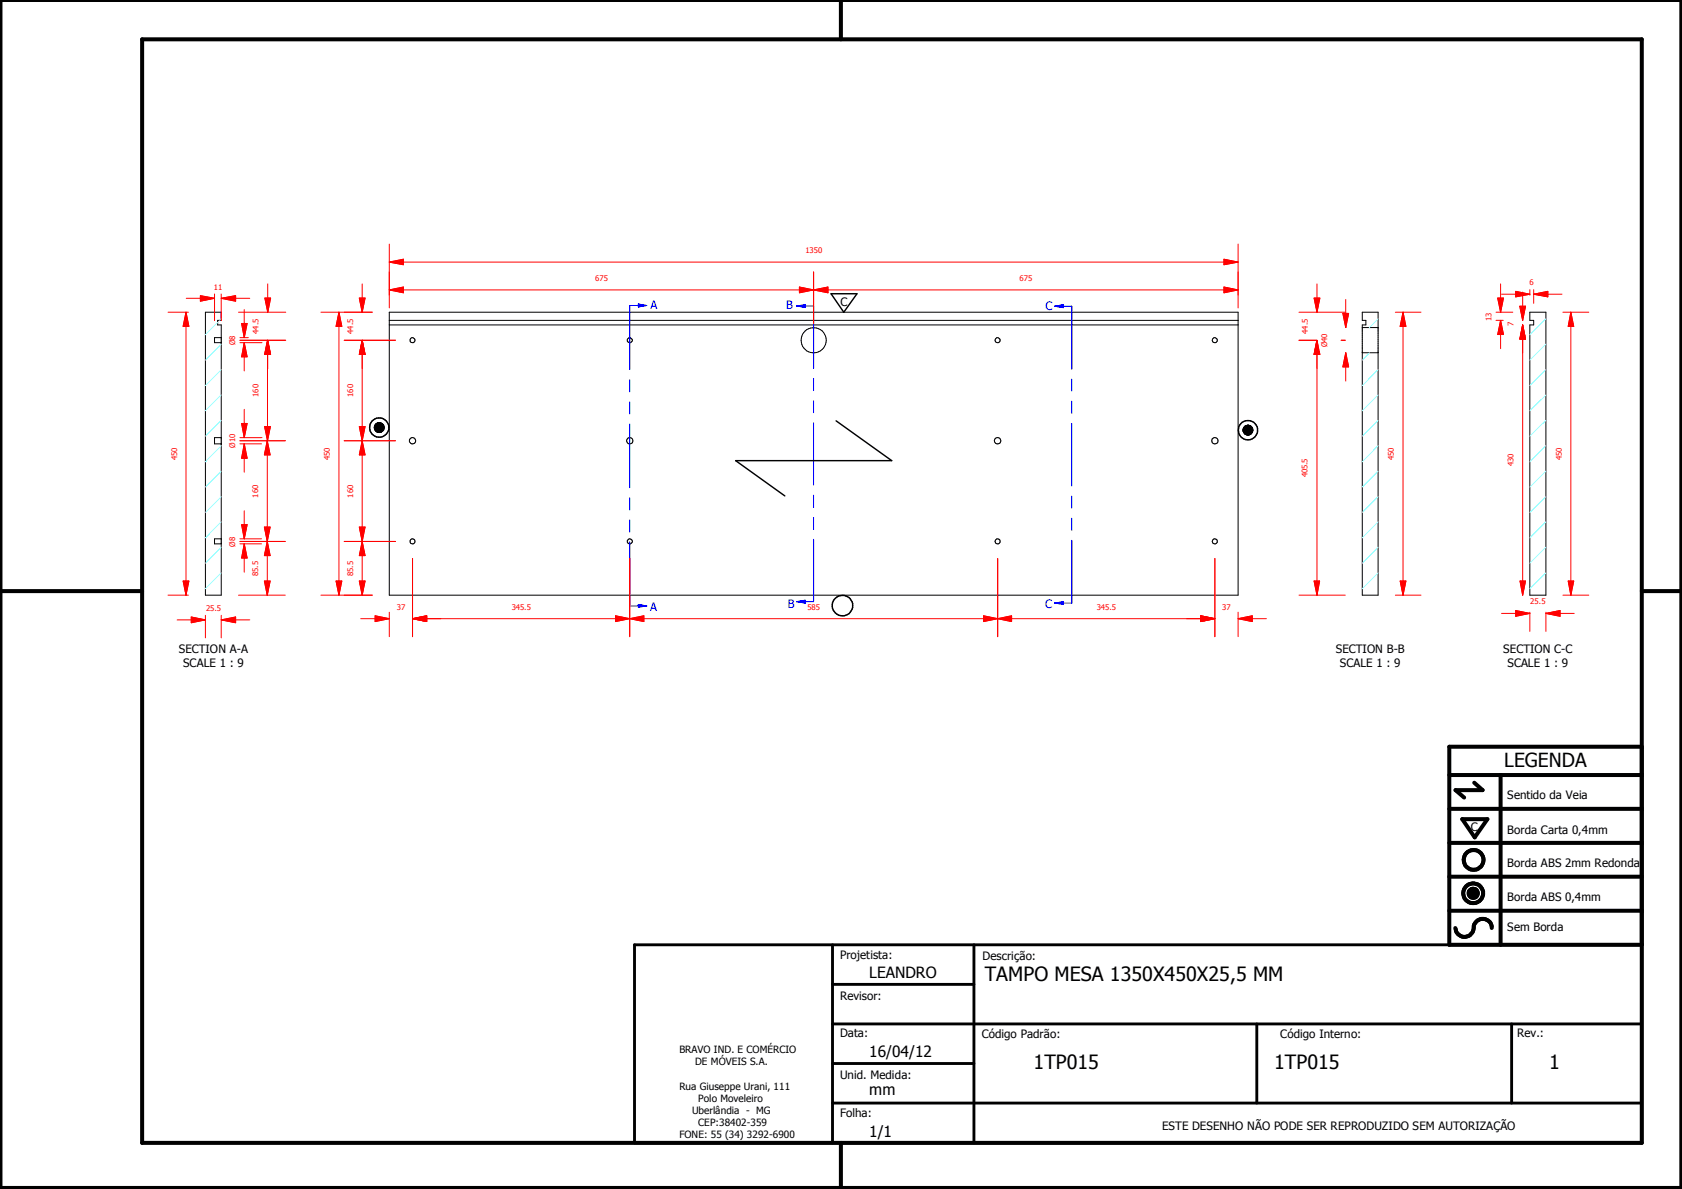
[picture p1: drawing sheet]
<svg xmlns="http://www.w3.org/2000/svg" width="297mm" height="210mm" viewBox="0 0 297 210" stroke-linecap="round" stroke-linejoin="round" font-family="sans-serif">
<g fill="none" stroke="#000" stroke-width=".18">
<path d="M36.3 55.1h2.8v1.5h-.7v.8h.7v47.7h-2.8zM39.1 59.6h-1.2v.9h1.2M68.7 56.6h149.9M68.7 57.4h149.9M68.7 55.1h149.9v50h-149.9zM110.8 59.9l.2-.3a.46 .46 0 0 1 .6 .3 .46 .46 0 0 1-.2 .6 .46 .46 0 0 1-.6-.3zM240.6 55.1h2.8v50h-2.8v-47.7h.6v-.8h-.6zM240.6 57.8h2.8M270.2 55.1h2.8v50h-2.8v-47.7h.6v-.8h-.6zM39.1 78.4h.1M39.1 60.5h.1M39.1 77.3h-1.2v1.1h1.2"/>
<path d="M66.1 75.4l1.7 .1zM66.1 75.5l1.7 .1zM66.1 75.6h1.7zM66.1 75.6l1.7 .1zM66.1 75.3l1.7 .1zM66.2 75.7h1.6zM66.2 75.7l1.5 .1zM66.2 75.2l1.6 .1h-1.7zM66.2 75.2l1.6 .1zM66.2 75.8l1.5 .1zM66.2 75.1l1.6 .1h-1.6zM66.2 75.1l1.6 .1z"/>
<path d="M66.2 75.9h1.5zM66.2 75.9l1.4 .1zM66.2 75.1h1.5h-1.5zM66.2 75.1h1.5zM66.3 76h1.3zM66.3 75l1.4 .1zM66.3 76l1.2 .1zM66.3 74.9l1.3 .1h-1.3zM66.3 74.9l1.3 .1zM66.4 76.1h1.1zM66.4 76.1l1.1 .1zM66.4 74.8l1.2 .1h-1.3z"/>
<path d="M66.4 74.8l1.2 .1zM66.5 76.2h1zM66.5 76.2h.9zM66.5 74.8h1zM66.5 76.2l.8 .1zM66.5 74.8h.9zM66.6 76.3h.7zM66.6 76.3h.6zM66.6 74.7l.8 .1zM66.6 74.7h.7zM66.7 76.3h.5zM66.7 76.3h.4z"/>
<path d="M66.7 74.7h.6zM66.7 74.7h.5zM66.8 76.3h.3zM66.8 74.7h.4zM66.8 74.7h.3zM66.9 76.3h.2zM66.9 74.6l.2 .1zM66.9 74.6h.2zM219.5 75.8h1.7v.1zM219.5 75.8l1.7 .1h-1.7zM219.5 75.9l1.7 .1zM219.5 76h1.7z"/>
<path d="M219.5 76l1.7 .1zM219.5 76.1l1.7 .1zM219.5 75.8h1.7zM219.6 76.2h1.6zM219.6 76.2l1.5 .1zM219.6 75.7l1.6 .1h-1.7zM219.6 75.7l1.6 .1zM219.6 76.3h1.5zM219.6 75.6l1.6 .1h-1.6zM219.6 75.6h1.5l.1 .1zM219.7 76.3h1.4zM219.7 76.3l1.4 .1z"/>
<path d="M219.7 75.5l1.4 .1zM219.7 76.4h1.4zM219.7 76.4l1.3 .1zM219.7 75.4l1.4 .1h-1.4zM219.7 75.4l1.4 .1zM219.7 76.5h1.3zM219.7 76.5l1.2 .1zM219.7 75.4h1.4zM219.8 76.6h1.1zM219.8 75.3l1.2 .1h-1.3zM219.8 75.3l1.2 .1zM219.9 76.6h1z"/>
<path d="M219.9 76.6l.9 .1zM219.9 75.3h1zM220 76.7h.8zM220 76.7h.7zM220 75.2l.9 .1h-1zM220 75.2l.9 .1zM220 75.2h.8zM220 76.7h.6zM220 75.1l.8 .1zM220 75.1h.7zM220.1 76.7h.5zM220.1 76.7l.5 .1z"/>
<path d="M220.1 75.1h.6zM220.1 75.1h.5zM220.2 76.8h.4zM220.2 76.8h.3zM220.2 75.1h.4zM220.3 76.8h.2zM220.3 75.1h.3zM220.3 75.1h.2zM240.6 62.3h2.8M39.1 95.1h-1.2v.9h1.2M110.8 95.4l.2-.2a.46 .46 0 0 1 .6 .2 .46 .46 0 0 1-.2 .6 .46 .46 0 0 1-.6-.3zM259.4 157.6l1.6 .1z"/>
<path d="M259.4 157.7l1.6 .1zM259.4 157.8h1.6zM259.4 157.8l1.5 .1zM259.4 157.9h1.5zM259.4 157.5l1.6 .1zM259.4 157.9l1.5 .1zM259.4 158h1.5zM259.4 158l1.5 .1zM259.4 157.4l1.5 .1h-1.5zM259.4 157.4l1.5 .1zM259.4 157.4h1.5zM259.5 158.1h1.4z"/>
<path d="M259.5 158.1l1.3 .1zM259.5 158.2h1.3zM259.5 157.3l1.4 .1zM259.5 157.2l1.4 .1zM259.5 157.2h1.3zM259.5 158.2l1.2 .1zM259.6 158.3h1.1zM259.6 158.3h1zM259.6 157.1l1.2 .1h-1.3zM259.6 157.1l1.2 .1zM259.7 158.3h.9zM259.7 158.3l.9 .1z"/>
<path d="M259.7 157.1h1zM259.8 158.4h.8zM259.8 158.4l.7 .1zM259.8 157l.8 .1h-.9zM259.8 157l.8 .1zM259.8 157h.8zM259.8 158.5h.7zM259.8 158.5h.6zM259.8 157h.7zM259.9 158.5h.5zM259.9 158.5h.4zM259.9 156.9l.6 .1z"/>
<path d="M259.9 156.9h.5zM260 158.5h.3zM260 156.9h.4zM260 156.9h.3zM260.1 158.5h.2zM260.1 156.9h.2z"/>
<circle cx="72.8" cy="60" r=".45"/>
<circle cx="72.9" cy="77.8" r=".56"/>
<circle cx="111.2" cy="77.8" r=".56"/>
<circle cx="143.7" cy="60.1" r="2.22"/>
<circle cx="176.2" cy="77.8" r=".56"/>
<circle cx="176.2" cy="60.1" r=".44"/>
<circle cx="214.5" cy="60.1" r=".44"/>
<circle cx="214.5" cy="77.8" r=".57"/>
<circle cx="72.8" cy="95.6" r=".45"/>
<circle cx="176.2" cy="95.6" r=".44"/>
<circle cx="214.5" cy="95.6" r=".45"/>
</g>
<g fill="#000">
<path d="M66.1 75.3l1.7 .1zM66.2 75.2l1.6 .1h-1.7zM66.2 75.2l1.6 .1zM66.2 75.1l1.6 .1h-1.6zM66.2 75.1l1.6 .1zM66.2 75.1h1.5h-1.5zM66.2 75.1h1.5zM66.3 75l1.4 .1zM66.3 74.9l1.3 .1h-1.3zM66.3 74.9l1.3 .1zM66.4 74.8l1.2 .1h-1.3zM66.4 74.8l1.2 .1z"/>
<path d="M66.5 74.8h1zM66.5 74.8h.9zM66.6 74.7l.8 .1zM66.6 74.7h.7zM66.7 74.7h.6zM66.7 74.7h.5zM66.8 74.7h.4zM66.8 74.7h.3zM66.9 74.6l.2 .1zM66.9 74.6h.2zM66.8 76.3h.3zM66.9 76.3h.2z"/>
<path d="M66.7 76.3h.4zM66.6 76.3h.6zM66.7 76.3h.5zM66.5 76.2l.8 .1zM66.6 76.3h.7zM66.5 76.2h.9zM66.4 76.1l1.1 .1zM66.5 76.2h1zM66.3 76l1.2 .1zM66.4 76.1h1.1zM66.3 76h1.3zM66.2 75.9l1.4 .1z"/>
<path d="M66.2 75.7l1.5 .1zM66.2 75.8l1.5 .1zM66.2 75.9h1.5zM66.1 75.6h1.7zM66.1 75.6l1.7 .1zM66.2 75.7h1.6zM66.1 75.4l1.7 .1zM66.1 75.5l1.7 .1zM219.5 75.8h1.7zM219.6 75.7l1.6 .1h-1.7zM219.6 75.7l1.6 .1zM219.6 75.6l1.6 .1h-1.6z"/>
<path d="M219.6 75.6h1.5l.1 .1zM219.7 75.5l1.4 .1zM219.7 75.4l1.4 .1h-1.4zM219.7 75.4l1.4 .1zM219.7 75.4h1.4zM219.8 75.3l1.2 .1h-1.3zM219.8 75.3l1.2 .1zM219.9 75.3h1zM220 75.2l.9 .1h-1zM220 75.2l.9 .1zM220 75.2h.8zM220 75.1l.8 .1z"/>
<path d="M220 75.1h.7zM220.1 75.1h.6zM220.1 75.1h.5zM220.2 75.1h.4zM220.3 75.1h.3zM220.3 75.1h.2zM220.2 76.8h.3zM220.3 76.8h.2zM220.1 76.7l.5 .1zM220.2 76.8h.4zM220 76.7h.6zM220.1 76.7h.5z"/>
<path d="M220 76.7h.7zM219.9 76.6l.9 .1zM220 76.7h.8zM219.8 76.6h1.1zM219.9 76.6h1zM219.7 76.5l1.2 .1zM219.7 76.4l1.3 .1zM219.7 76.5h1.3zM219.7 76.3l1.4 .1zM219.7 76.4h1.4zM219.6 76.2l1.5 .1zM219.6 76.3h1.5z"/>
<path d="M219.7 76.3h1.4zM219.5 76l1.7 .1zM219.5 76.1l1.7 .1zM219.6 76.2h1.6zM219.5 75.8h1.7v.1zM219.5 75.8l1.7 .1h-1.7zM219.5 75.9l1.7 .1zM219.5 76h1.7zM259.4 157.5l1.6 .1zM259.4 157.4l1.5 .1h-1.5zM259.4 157.4l1.5 .1zM259.4 157.4h1.5z"/>
<path d="M259.5 157.3l1.4 .1zM259.5 157.2l1.4 .1zM259.5 157.2h1.3zM259.6 157.1l1.2 .1h-1.3zM259.6 157.1l1.2 .1zM259.7 157.1h1zM259.8 157l.8 .1h-.9zM259.8 157l.8 .1zM259.8 157h.8zM259.8 157h.7zM259.9 156.9l.6 .1zM259.9 156.9h.5z"/>
<path d="M260 156.9h.4zM260 156.9h.3zM260.1 156.9h.2zM260 158.5h.3zM260.1 158.5h.2zM259.9 158.5h.4zM259.8 158.5h.6zM259.9 158.5h.5zM259.8 158.4l.7 .1zM259.8 158.5h.7zM259.7 158.3l.9 .1zM259.8 158.4h.8z"/>
<path d="M259.6 158.3h1zM259.7 158.3h.9zM259.5 158.2l1.2 .1zM259.6 158.3h1.1zM259.5 158.2h1.3zM259.5 158.1l1.3 .1zM259.4 158l1.5 .1zM259.5 158.1h1.4zM259.4 157.9l1.5 .1zM259.4 158h1.5zM259.4 157.8l1.5 .1zM259.4 157.9h1.5z"/>
<path d="M259.4 157.6l1.6 .1zM259.4 157.7l1.6 .1zM259.4 157.8h1.6z"/>
</g>
<g fill="none" stroke="#000" stroke-width=".71">
<path d="M.1 0h296.8v209.7h-296.8zM25.1 6.9h264.8v194.9h-264.8zM148.5 0v6.9M.1 104.4h25M289.9 104.4h7M255.9 136.8h34M260.3 138.2l1.5 1.3h-4.8l1.6 1.3M265 136.8v30M289.9 131.8h-34v35h34M255.9 154.8h34M255.9 148.8h34M255.9 142.8h34"/>
<path d="M258.2 144.6h4.5l-2.3 3.2zM255.9 160.8h34M257 163.8a1.64 1.64 0 0 0 1.8 1.6 1.64 1.64 0 0 0 1.5-1.9 1.6 1.6 0 0 1 1.7-1.3 1.6 1.6 0 0 1 1.4 1.6M148.5 201.8v7.9"/>
<circle cx="260.2" cy="157.7" r=".81"/>
<circle cx="260.2" cy="157.7" r="1.76"/>
<circle cx="260.2" cy="151.8" r="1.75"/>
</g>
<path d="M112.1 166.8h177.8v35h-177.8zM147 173.8h25M147 166.8v35M172 166.8v35M147 194.7h142.9M147 180.8h142.9M147 187.7h25M222 180.8v13.9M267 180.8v13.9" fill="none" stroke="#000" stroke-width=".51"/>
<path d="M111.2 53.9v11.3M112.7 53.9h1.5M111.2 67v2.2M111.2 71v2.1M111.2 74.8v11.3M111.2 87.9v2.1M111.2 91.8v2.1M111.2 95.7v11.3" fill="none" stroke="#00f" stroke-width=".18"/>
<path d="M112.7 53.7l1.5 .2-1.5 .3z" fill="#00f"/>
<path d="M111.2 53.9h1.5M112.7 53.7l1.5 .2-1.5 .3zM112.7 107h1.5" fill="none" stroke="#00f" stroke-width=".18"/>
<path d="M112.7 106.7l1.5 .3-1.5 .2z" fill="#00f"/>
<path d="M140.7 54h1.5M143.7 54v11M143.7 66.8v2.2M143.7 70.7v2.2M143.7 74.6v11M143.7 87.4v2.2M143.7 91.4v2.1M143.7 95.2v11M111.2 107h1.5M112.7 106.7l1.5 .3-1.5 .2z" fill="none" stroke="#00f" stroke-width=".18"/>
<path d="M38.4 56.9l-2.1 2.2M39.1 56.3l-.3 .3M39.1 78.7l-2.8 2.8M39.1 74.2l-2.8 2.8M39.1 69.7l-2.8 2.8M39.1 65.2l-2.8 2.9M39.1 60.7l-2.8 2.9M39.1 96.6l-2.8 2.8M39.1 92.1l-2.8 2.9M39.1 87.7l-2.8 2.8M39.1 83.2l-2.8 2.8M39.1 101.1l-2.8 2.8" fill="none" stroke="#80ffff" stroke-width=".18"/>
<path d="M140.7 54l1.5-.2v.5z" fill="#00f"/>
<path d="M140.7 54l1.5-.2v.5zM142.2 54h1.5M140.7 106.2h1.5" fill="none" stroke="#00f" stroke-width=".18"/>
<path d="M140.7 106.2l1.5-.2v.5z" fill="#00f"/>
<path d="M186.3 54.1h1.5M189.3 54.1v11.1M189.3 66.9v2.1M189.3 70.8v2.2M189.3 74.8v11M189.3 87.6v2.1M189.3 91.5v2.1M189.3 95.4v11.1M140.7 106.2l1.5-.2v.5zM142.2 106.2h1.5" fill="none" stroke="#00f" stroke-width=".18"/>
<path d="M243.4 56.3l-1.6 1.5M241.8 62.3l-1.2 1.3M243.4 78.7l-2.8 2.8M243.4 74.2l-2.8 2.8M243.4 69.7l-2.8 2.8M243.4 65.2l-2.8 2.9M243.4 96.6l-2.8 2.8M243.4 92.1l-2.8 2.9M243.4 87.7l-2.8 2.8M243.4 83.2l-2.8 2.8M243.4 101.1l-2.8 2.8" fill="none" stroke="#80ffff" stroke-width=".18"/>
<path d="M186.3 54.1l1.5-.3v.5z" fill="#00f"/>
<path d="M186.3 54.1l1.5-.3v.5zM187.8 54.1h1.5M186.3 106.5h1.5" fill="none" stroke="#00f" stroke-width=".18"/>
<path d="M186.3 106.5l1.5-.3v.5z" fill="#00f"/>
<path d="M186.3 106.5l1.5-.3v.5zM187.8 106.5h1.5" fill="none" stroke="#00f" stroke-width=".18"/>
<path d="M273 56.3l-2.8 2.8M273 78.7l-2.8 2.8M273 74.2l-2.8 2.8M273 69.7l-2.8 2.8M273 65.2l-2.8 2.9M273 60.7l-2.8 2.9M273 96.6l-2.8 2.8M273 92.1l-2.8 2.9M273 87.7l-2.8 2.8M273 83.2l-2.8 2.8M273 101.1l-2.8 2.8" fill="none" stroke="#80ffff" stroke-width=".18"/>
<path d="M68.7 51.2h2.5" fill="none" stroke="#f00" stroke-width=".18"/>
<path d="M68.7 51.2l2.5-.5v1z" fill="#f00"/>
<path d="M68.7 51.2l2.5-.5v1zM141.2 51.2h2.5" fill="none" stroke="#f00" stroke-width=".18"/>
<path d="M141.2 50.7l2.5 .5-2.5 .5z" fill="#f00"/>
<path d="M68.7 48v6.4M71.2 51.2h70M141.2 50.7l2.5 .5-2.5 .5zM143.7 51.2h2.5M143.7 48v9.1" fill="none" stroke="#f00" stroke-width=".18"/>
<path d="M143.7 51.2l2.5-.5v1z" fill="#f00"/>
<path d="M143.7 51.2l2.5-.5v1zM216.2 51.2h2.4" fill="none" stroke="#f00" stroke-width=".18"/>
<path d="M216.2 50.7l2.4 .5-2.4 .5z" fill="#f00"/>
<path d="M68.7 46.3h2.5M143.7 48v9.1M146.2 51.2h70M216.2 50.7l2.4 .5-2.4 .5zM218.6 48v6.4" fill="none" stroke="#f00" stroke-width=".18"/>
<path d="M68.7 46.3l2.5-.5v.9z" fill="#f00"/>
<path d="M68.7 46.3l2.5-.5v.9zM216.2 46.3h2.4" fill="none" stroke="#f00" stroke-width=".18"/>
<path d="M216.2 45.8l2.4 .5-2.4 .4z" fill="#f00"/>
<path d="M68.7 43.1v9M71.2 46.3h145M216.2 45.8l2.4 .5-2.4 .4zM218.6 43.1v9M66.2 109.2h2.5" fill="none" stroke="#f00" stroke-width=".18"/>
<path d="M66.2 108.7l2.5 .5-2.5 .5z" fill="#f00"/>
<path d="M66.2 108.7l2.5 .5-2.5 .5zM72.9 109.2h2.4" fill="none" stroke="#f00" stroke-width=".18"/>
<path d="M72.9 109.2l2.4-.5v1z" fill="#f00"/>
<path d="M72.9 98.6v13.8M63.7 109.2h2.5M68.7 108.1v4.3M72.9 109.2l2.4-.5v1zM72.9 109.2h4.9" fill="none" stroke="#f00" stroke-width=".18"/>
<path d="M72.9 109.2l2.4-.5v1z" fill="#f00"/>
<path d="M72.9 109.2l2.4-.5v1zM108.7 109.2h2.5" fill="none" stroke="#f00" stroke-width=".18"/>
<path d="M108.7 108.7l2.5 .5-2.5 .5z" fill="#f00"/>
<path d="M72.9 98.6v13.8M111.2 98.6v13.8M75.3 109.2h33.4M108.7 108.7l2.5 .5-2.5 .5zM111.2 109.2h2.5" fill="none" stroke="#f00" stroke-width=".18"/>
<path d="M111.2 109.2l2.5-.5v1z" fill="#f00"/>
<path d="M111.2 109.2l2.5-.5v1zM173.7 109.2h2.5" fill="none" stroke="#f00" stroke-width=".18"/>
<path d="M173.7 108.7l2.5 .5-2.5 .5z" fill="#f00"/>
<path d="M111.2 98.6v13.8M176.2 98.6v13.8M113.7 109.2h60M173.7 108.7l2.5 .5-2.5 .5zM176.2 109.2h2.4" fill="none" stroke="#f00" stroke-width=".18"/>
<path d="M176.2 109.2l2.4-.5v1z" fill="#f00"/>
<path d="M176.2 109.2l2.4-.5v1zM212 109.2h2.5" fill="none" stroke="#f00" stroke-width=".18"/>
<path d="M212 108.7l2.5 .5-2.5 .5z" fill="#f00"/>
<path d="M176.2 98.6v13.8M214.5 98.6v13.8M178.6 109.2h35.9M212 108.7l2.5 .5-2.5 .5z" fill="none" stroke="#f00" stroke-width=".18"/>
<path d="M212 108.7l2.5 .5-2.5 .5z" fill="#f00"/>
<path d="M212 108.7l2.5 .5-2.5 .5zM218.6 109.2h2.5" fill="none" stroke="#f00" stroke-width=".18"/>
<path d="M218.6 109.2l2.5-.5v1z" fill="#f00"/>
<path d="M214.5 98.6v13.8M64 102.6v2.5M209.5 109.2h2.5M218.6 109.2l2.5-.5v1zM218.6 108.1v4.3M221.1 109.2h2.5" fill="none" stroke="#f00" stroke-width=".18"/>
<path d="M63.5 102.6h1l-.5 2.5z" fill="#f00"/>
<path d="M64 95.6v2.5M63.5 102.6h1l-.5 2.5z" fill="none" stroke="#f00" stroke-width=".18"/>
<path d="M64 95.6l.5 2.5h-1z" fill="#f00"/>
<path d="M60.8 95.6h9M64 95.6l.5 2.5h-1zM64 93v2.6M64 98.1v4.5M60.8 105.1h4.9" fill="none" stroke="#f00" stroke-width=".18"/>
<path d="M63.5 93h1l-.5 2.6z" fill="#f00"/>
<path d="M64 77.8v2.5M63.5 93h1l-.5 2.6z" fill="none" stroke="#f00" stroke-width=".18"/>
<path d="M64 77.8l.5 2.5h-1z" fill="#f00"/>
<path d="M60.8 77.8h9M64 77.8l.5 2.5h-1zM64 75.3v2.5M60.8 95.6h9M64 80.3v12.7" fill="none" stroke="#f00" stroke-width=".18"/>
<path d="M63.5 75.3h1l-.5 2.5z" fill="#f00"/>
<path d="M63.5 75.3h1l-.5 2.5zM64 60.1v2.5" fill="none" stroke="#f00" stroke-width=".18"/>
<path d="M64 60.1l.5 2.5h-1z" fill="#f00"/>
<path d="M60.8 77.8h9M60.8 60.1h9M64 60.1l.5 2.5h-1zM64 60.1v15.2" fill="none" stroke="#f00" stroke-width=".18"/>
<path d="M64 60.1l.5 2.5h-1z" fill="#f00"/>
<path d="M64 52.6v2.5M64 60.1l.5 2.5h-1z" fill="none" stroke="#f00" stroke-width=".18"/>
<path d="M63.5 52.6h1l-.5 2.5z" fill="#f00"/>
<path d="M59.9 55.1v2.5M60.8 55.1h4.9M63.5 52.6h1l-.5 2.5zM64 50.1v2.5M60.8 60.1h9M64 62.6v2.5" fill="none" stroke="#f00" stroke-width=".18"/>
<path d="M59.9 55.1l.5 2.5h-1.1z" fill="#f00"/>
<path d="M59.9 55.1l.5 2.5h-1.1zM59.9 102.6v2.5" fill="none" stroke="#f00" stroke-width=".18"/>
<path d="M59.3 102.6h1.1l-.5 2.5z" fill="#f00"/>
<path d="M56.7 55.1h9M59.9 57.6v45M43.1 96v2.5M56.7 105.1h9M59.3 102.6h1.1l-.5 2.5z" fill="none" stroke="#f00" stroke-width=".18"/>
<path d="M43.1 96l.5 2.5h-.9z" fill="#f00"/>
<path d="M43.1 96l.5 2.5h-.9zM43.1 92.6v2.5" fill="none" stroke="#f00" stroke-width=".18"/>
<path d="M42.7 92.6h.9l-.5 2.5z" fill="#f00"/>
<path d="M43.1 78.4v2.5M42.4 95.1h3.8M42.4 96h3.8M42.7 92.6h.9l-.5 2.5zM43.1 90.2v2.4M43.1 98.5v2.5" fill="none" stroke="#f00" stroke-width=".18"/>
<path d="M43.1 78.4l.5 2.5h-.9z" fill="#f00"/>
<path d="M43.1 78.4l.5 2.5h-.9zM43.1 74.8v2.5" fill="none" stroke="#f00" stroke-width=".18"/>
<path d="M42.7 74.8h.9l-.5 2.5z" fill="#f00"/>
<path d="M42.4 77.3h3.9M42.4 78.4h3.8M42.7 74.8h.9l-.5 2.5zM43.1 60.5v2.5M43.1 72.3v2.5M43.1 80.9v2.5" fill="none" stroke="#f00" stroke-width=".18"/>
<path d="M43.1 60.5l.5 2.5h-.9z" fill="#f00"/>
<path d="M43.1 57.1v2.5M43.1 60.5l.5 2.5h-.9z" fill="none" stroke="#f00" stroke-width=".18"/>
<path d="M42.7 57.1h.9l-.5 2.5z" fill="#f00"/>
<path d="M32.8 55.1v2.5M42.4 59.6h1.5M42.7 57.1h.9l-.5 2.5zM43.1 54.7v2.4M42.4 60.5h3.9M43.1 63v2.5" fill="none" stroke="#f00" stroke-width=".18"/>
<path d="M32.8 55.1l.6 2.5h-1.1z" fill="#f00"/>
<path d="M32.8 55.1l.6 2.5h-1.1zM32.8 102.6v2.5" fill="none" stroke="#f00" stroke-width=".18"/>
<path d="M32.3 102.6h1.1l-.6 2.5z" fill="#f00"/>
<path d="M29.7 55.1h3.6M32.8 57.6v45M237.7 62.3v2.5M29.7 105.1h3.6M32.3 102.6h1.1l-.6 2.5z" fill="none" stroke="#f00" stroke-width=".18"/>
<path d="M237.7 62.3l.5 2.5h-1.1z" fill="#f00"/>
<path d="M237.7 55.3v2.5M237.7 62.3l.5 2.5h-1.1z" fill="none" stroke="#f00" stroke-width=".18"/>
<path d="M237.1 55.3h1.1l-.5 2.5z" fill="#f00"/>
<path d="M237.1 55.3h1.1l-.5 2.5zM237.7 52.9v2.4M247.8 55.1v2.5M237.7 64.8v2.5" fill="none" stroke="#f00" stroke-width=".18"/>
<path d="M247.8 55.1l.5 2.5h-1z" fill="#f00"/>
<path d="M247.8 55.1l.5 2.5h-1zM247.8 102.6v2.5" fill="none" stroke="#f00" stroke-width=".18"/>
<path d="M247.3 102.6h1l-.5 2.5z" fill="#f00"/>
<path d="M246.4 55.1h4.5M247.8 57.6v45M246.4 105.1h4.5M247.3 102.6h1l-.5 2.5zM277.4 102.6v2.5" fill="none" stroke="#f00" stroke-width=".18"/>
<path d="M276.9 102.6h1l-.5 2.5z" fill="#f00"/>
<path d="M277.4 55.1v2.5M276.9 102.6h1l-.5 2.5z" fill="none" stroke="#f00" stroke-width=".18"/>
<path d="M277.4 55.1l.5 2.5h-1z" fill="#f00"/>
<path d="M265 52.6v2.5M276 55.1h4.6M277.4 55.1l.5 2.5h-1zM277.4 57.6v45M276 105.1h4.6" fill="none" stroke="#f00" stroke-width=".18"/>
<path d="M264.5 52.6h1l-.5 2.5z" fill="#f00"/>
<path d="M264.5 52.6h1l-.5 2.5zM265 56.6v2.5" fill="none" stroke="#f00" stroke-width=".18"/>
<path d="M265 56.6l.5 2.5h-1z" fill="#f00"/>
<path d="M264.2 55.1h3M264.2 56.6h1.3M265 56.6l.5 2.5h-1zM265 50.1v2.5M265 59.1v2.5M267.7 51.9h2.5" fill="none" stroke="#f00" stroke-width=".18"/>
<path d="M267.7 51.4l2.5 .5-2.5 .5z" fill="#f00"/>
<path d="M267.7 51.4l2.5 .5-2.5 .5zM270.8 51.9h2.5" fill="none" stroke="#f00" stroke-width=".18"/>
<path d="M270.8 51.9l2.5-.5v1z" fill="#f00"/>
<path d="M265.2 51.9h2.5M270.2 51.1v1M270.8 51.9l2.5-.5v1zM270.8 51.1v2.5M273.3 51.9h2.5M267.7 108.3h2.5" fill="none" stroke="#f00" stroke-width=".18"/>
<path d="M267.7 107.8l2.5 .5-2.5 .5z" fill="#f00"/>
<path d="M267.7 107.8l2.5 .5-2.5 .5zM273 108.3h2.5" fill="none" stroke="#f00" stroke-width=".18"/>
<path d="M273 108.3l2.5-.5v1z" fill="#f00"/>
<path d="M232.6 52.6v2.5M265.2 108.3h2.5M270.2 108.1v3.4M273 108.3l2.5-.5v1zM273 108.1v3.4M275.5 108.3h2.5" fill="none" stroke="#f00" stroke-width=".18"/>
<path d="M232.1 52.6h1l-.5 2.5z" fill="#f00"/>
<path d="M232.1 52.6h1l-.5 2.5z" fill="none" stroke="#f00" stroke-width=".18"/>
<path d="M232.6 60.1l.5 2.5h-1z" fill="#f00"/>
<path d="M229.4 55.1h8.2M232.6 50.1v2.5M229.4 60.1h3.1M232.5 60.2l-.4 2.4h1l-.1-.5M232.6 60.1l.5 2.5h-1zM232.6 62.1v3M236.9 60.1h.7" fill="none" stroke="#f00" stroke-width=".18"/>
<path d="M232.6 60.1l.4 2.5h-.9z" fill="#f00"/>
<path d="M232.1 62.6h.9M232.6 60.1l.4 2.5h-.9zM232.6 102.6v2.5" fill="none" stroke="#f00" stroke-width=".18"/>
<path d="M232.1 102.6h.9l-.4 2.5z" fill="#f00"/>
<path d="M229.4 60.1h3.1M232.5 60.1l-.4 2.5M232.6 62.1v40.5M233 62.1v.5M236.9 60.1h.7M229.4 105.1h8.2M232.1 102.6h.9l-.4 2.5zM268.9 102.6v2.5" fill="none" stroke="#f00" stroke-width=".18"/>
<path d="M268.4 102.6h1l-.5 2.5z" fill="#f00"/>
<path d="M268.9 57.4v2.5M268.4 102.6h1l-.5 2.5z" fill="none" stroke="#f00" stroke-width=".18"/>
<path d="M268.9 57.4l.5 2.5h-1z" fill="#f00"/>
<path d="M268.9 57.4l.5 2.5h-1zM268.9 57.4v45.2" fill="none" stroke="#f00" stroke-width=".18"/>
<path d="M268.9 57.4l.5 2.5h-1z" fill="#f00"/>
<path d="M268.9 57.4l.5 2.5h-1zM268.9 54.1v2.5" fill="none" stroke="#f00" stroke-width=".18"/>
<path d="M268.4 54.1h1l-.5 2.5z" fill="#f00"/>
<path d="M47.3 52.6v2.5M268.4 54.1h1l-.5 2.5zM268.9 51.6v2.5M268.9 59.9v2.4" fill="none" stroke="#f00" stroke-width=".18"/>
<g fill="none" stroke="#000" stroke-width=".25">
<path d="M146.8 51.9h4.5l-2.3 3.2zM147.7 74.3l9.8 7h-27.6l8.7 6.2"/>
<circle cx="67" cy="75.5" r="1.71"/>
<circle cx="67" cy="75.5" r=".85"/>
<circle cx="220.4" cy="75.9" r=".85"/>
<circle cx="220.4" cy="75.9" r="1.72"/>
<circle cx="148.8" cy="106.9" r="1.82"/>
</g>
<path d="M46.8 52.6h1l-.5 2.5z" fill="#f00"/>
<path d="M46.8 52.6h1l-.5 2.5zM47.3 60.1v2.5" fill="none" stroke="#f00" stroke-width=".18"/>
<path d="M47.3 60.1l.5 2.5h-1z" fill="#f00"/>
<path d="M42.1 55.1h8.4M47.3 50.1v2.5M42.4 60.1h8.1M47.2 60.1v2.5M47.3 60.1l.5 2.5h-1zM47.3 62.6v2.5" fill="none" stroke="#f00" stroke-width=".18"/>
<path d="M47.2 60.1l.5 2.5h-1z" fill="#f00"/>
<path d="M47.2 60.1l.5 2.5h-1zM47.2 75.3v2.5" fill="none" stroke="#f00" stroke-width=".18"/>
<path d="M46.7 75.3h1l-.5 2.5z" fill="#f00"/>
<path d="M42.4 77.8h8M42.4 60.1h8M46.7 75.3h1l-.5 2.5zM47.2 77.8v2.5M47.2 62.6v12.7" fill="none" stroke="#f00" stroke-width=".18"/>
<path d="M47.2 77.8l.5 2.5h-1z" fill="#f00"/>
<path d="M47.2 77.8l.5 2.5h-1zM47.2 93v2.6" fill="none" stroke="#f00" stroke-width=".18"/>
<path d="M46.7 93h1l-.5 2.6z" fill="#f00"/>
<path d="M42.4 77.8h8M42.4 95.6h8M46.7 93h1l-.5 2.6zM47.2 80.3v12.7M47.2 95.6v2.5" fill="none" stroke="#f00" stroke-width=".18"/>
<path d="M47.2 95.6l.5 2.5h-1z" fill="#f00"/>
<path d="M47.2 95.6l.5 2.5h-1zM47.2 102.6v2.5" fill="none" stroke="#f00" stroke-width=".18"/>
<path d="M46.7 102.6h1l-.5 2.5z" fill="#f00"/>
<path d="M42.4 95.6h8M47.2 98.1v4.5M33.8 109.4h2.5M42.1 105.1h8.3M46.7 102.6h1l-.5 2.5z" fill="none" stroke="#f00" stroke-width=".18"/>
<path d="M33.8 108.9l2.5 .5-2.5 .5z" fill="#f00"/>
<path d="M33.8 108.9l2.5 .5-2.5 .5zM39.1 109.4h2.5" fill="none" stroke="#f00" stroke-width=".18"/>
<path d="M39.1 109.4l2.5-.5v1z" fill="#f00"/>
<path d="M35.4 52.7h2.5M31.3 109.4h2.5M36.3 108.6v4M39.1 109.4l2.5-.5v1zM39.1 108.6v4M41.6 109.4h2.5" fill="none" stroke="#f00" stroke-width=".18"/>
<path d="M35.4 52.2l2.5 .5-2.5 .5z" fill="#f00"/>
<path d="M35.4 52.2l2.5 .5-2.5 .5zM39.1 52.7h2.5" fill="none" stroke="#f00" stroke-width=".18"/>
<path d="M39.1 52.7l2.5-.5v1z" fill="#f00"/>
<path d="M32.9 52.7h2.5M37.9 51.9v4.7M39.1 52.7l2.5-.5v1zM39.1 51.9v4.7M41.6 52.7h2.5" fill="none" stroke="#f00" stroke-width=".18"/>
<g font-size="3.5">
<text x="173.9" y="173.1">TAMPO MESA 1350X450X25,5 MM</text>
<text x="182.5" y="188.8">1TP015</text>
<text x="225" y="188.8">1TP015</text>
<text x="273.6" y="188.7">1</text>
</g>
<text font-size="3.4" x="265.6" y="135.4">LEGENDA</text>
<g font-size="2.7">
<text x="153.5" y="172.7">LEANDRO</text>
<text x="153.5" y="186.6">16/04/12</text>
<text x="153.5" y="193.3">mm</text>
<text x="153.5" y="200.7">1/1</text>
</g>
<g font-size="2" fill="#00f">
<text x="114.9" y="54.6">A</text>
<text x="138.9" y="54.6">B</text>
<text x="184.7" y="54.7">C</text>
<text x="114.8" y="107.8">A</text>
<text x="139.1" y="107.4">B</text>
<text x="184.6" y="107.3">C</text>
</g>
<g font-size="2">
<text x="148.4" y="54">C</text>
<text x="31.6" y="115.2">SECTION A-A</text>
<text x="32.3" y="117.7">SCALE 1 : 9</text>
<text x="235.9" y="115.2">SECTION B-B</text>
<text x="236.6" y="117.7">SCALE 1 : 9</text>
<text x="265.5" y="115.2">SECTION C-C</text>
<text x="266.2" y="117.7">SCALE 1 : 9</text>
<text x="266.2" y="141.1">Sentido da Veia</text>
<text x="259.8" y="146.7">C</text>
<text x="266.2" y="147.2">Borda Carta 0,4mm</text>
<text x="266.2" y="153">Borda ABS 2mm Redonda</text>
<text x="266.2" y="159">Borda ABS 0,4mm</text>
<text x="266.2" y="164.3">Sem Borda</text>
<text x="148.4" y="169.3">Projetista:</text>
<text x="173.5" y="169.4">Descrição:</text>
<text x="148.4" y="176.5">Revisor:</text>
<text x="148.4" y="183.1">Data:</text>
<text x="173.4" y="183.3">Código Padrão:</text>
<text x="226.1" y="183.3">Código Interno:</text>
<text x="267.9" y="183.1">Rev.:</text>
<text x="148.4" y="190.5">Unid. Medida:</text>
<text x="148.4" y="197.2">Folha:</text>
<text x="205.2" y="199.5">ESTE DESENHO NÃO PODE SER REPRODUZIDO SEM AUTORIZAÇÃO</text>
</g>
<g font-size="1.8">
<text x="120" y="186">BRAVO IND. E COMÉRCIO</text>
<text x="122.8" y="188.1">DE MÓVEIS S.A.</text>
<text x="120" y="192.4">Rua Giuseppe Urani, 111</text>
<text x="122.2" y="196.6">Uberlândia - MG</text>
<text x="123.3" y="194.5">Polo Moveleiro</text>
<text x="120" y="200.9">FONE: 55 (34) 3292-6900</text>
<text x="123.3" y="198.8">CEP:38402-359</text>
</g>
<g font-size="1.4" fill="#f00">
<text x="142.2" y="44.7">1350</text>
<text x="37.8" y="51.1">11</text>
<text x="105.1" y="49.6">675</text>
<text x="180" y="49.6">675</text>
<text x="270.1" y="50.3">6</text>
<text x="45.7" y="59" transform="rotate(-90 45.7 59)">44.5</text>
<text x="62.4" y="58.9" transform="rotate(-90 62.4 58.9)">44.5</text>
<text x="231" y="59" transform="rotate(-90 231 59)">44.5</text>
<text x="263.4" y="56.6" transform="rotate(-90 263.4 56.6)">13</text>
<text x="267.3" y="57.5" transform="rotate(-90 267.3 57.5)">7</text>
<text x="41.5" y="61" transform="rotate(-90 41.5 61)">Ø8</text>
<text x="234.4" y="61.3" transform="rotate(-90 234.4 61.3)">Ø40</text>
<text x="45.7" y="70.1" transform="rotate(-90 45.7 70.1)">160</text>
<text x="62.4" y="70.1" transform="rotate(-90 62.4 70.1)">160</text>
<text x="31.3" y="81.3" transform="rotate(-90 31.3 81.3)">450</text>
<text x="41.5" y="79.1" transform="rotate(-90 41.5 79.1)">Ø10</text>
<text x="58.2" y="81.3" transform="rotate(-90 58.2 81.3)">450</text>
<text x="246.2" y="81.3" transform="rotate(-90 246.2 81.3)">450</text>
<text x="267.3" y="82.3" transform="rotate(-90 267.3 82.3)">430</text>
<text x="275.8" y="81.3" transform="rotate(-90 275.8 81.3)">450</text>
<text x="45.6" y="87.8" transform="rotate(-90 45.6 87.8)">160</text>
<text x="62.4" y="87.8" transform="rotate(-90 62.4 87.8)">160</text>
<text x="230.9" y="84.3" transform="rotate(-90 230.9 84.3)">405.5</text>
<text x="41.5" y="96.5" transform="rotate(-90 41.5 96.5)">Ø8</text>
<text x="45.6" y="101.7" transform="rotate(-90 45.6 101.7)">85.5</text>
<text x="62.4" y="101.7" transform="rotate(-90 62.4 101.7)">85.5</text>
<text x="36.4" y="107.8">25.5</text>
<text x="70.1" y="107.7">37</text>
<text x="90.4" y="107.7">345.5</text>
<text x="142.6" y="107.7">585</text>
<text x="193.7" y="107.7">345.5</text>
<text x="215.9" y="107.7">37</text>
<text x="270.3" y="106.7">25.5</text>
</g>
</svg>
